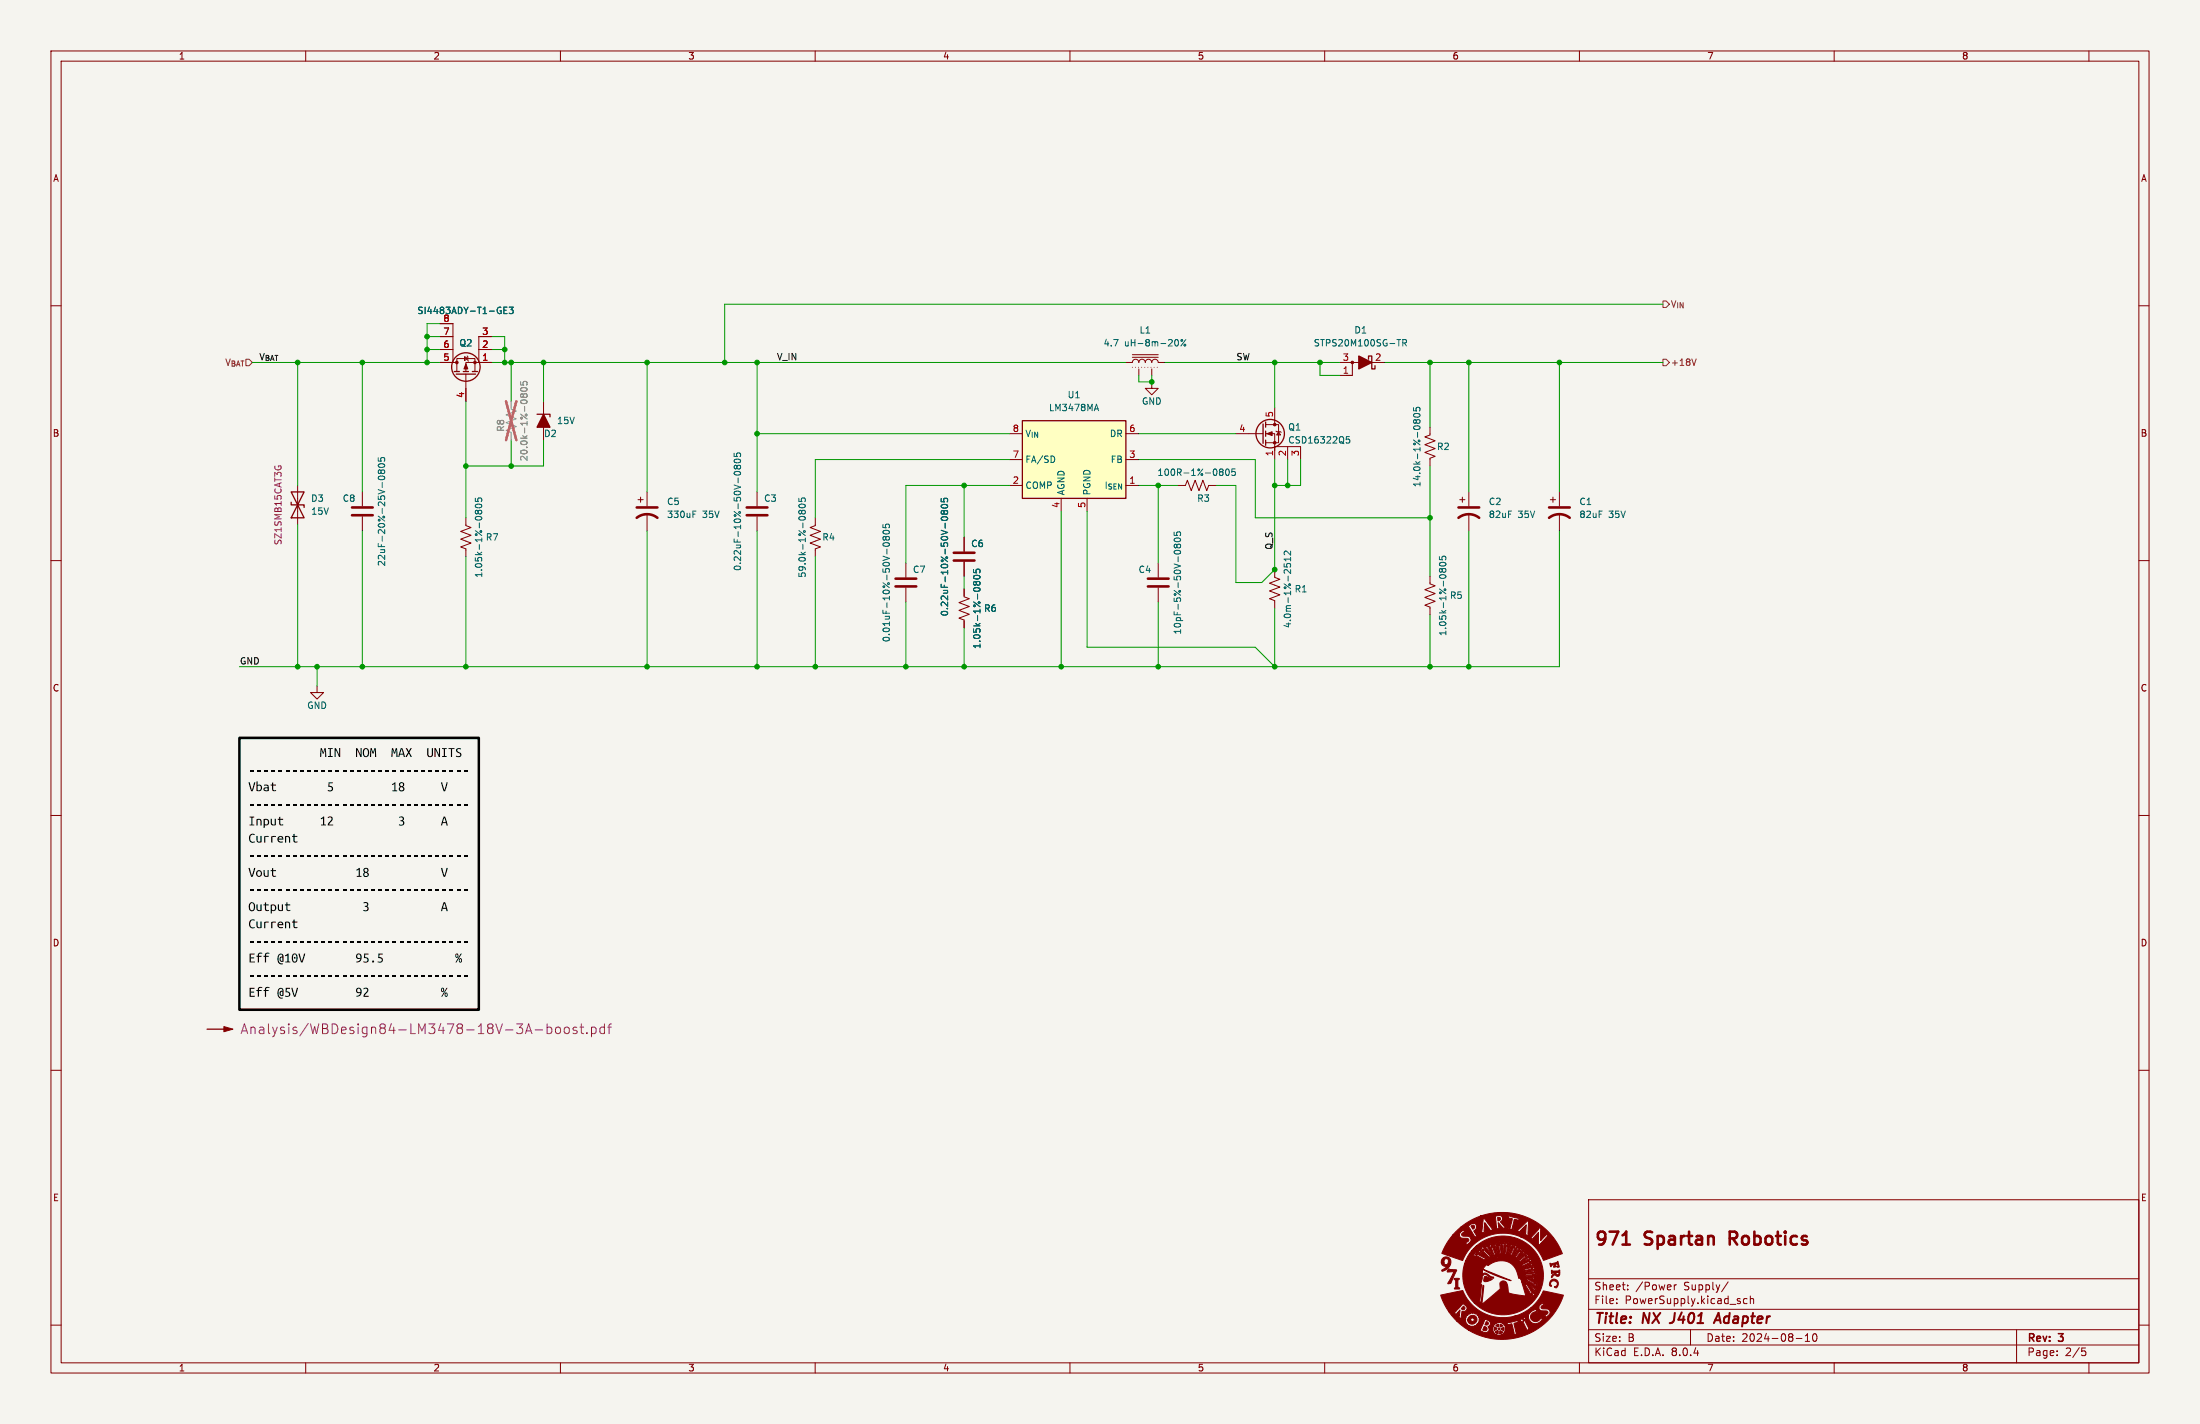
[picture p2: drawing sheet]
<svg xmlns="http://www.w3.org/2000/svg" width="432mm" height="279mm" viewBox="0 0 432 279" stroke-linecap="round" stroke-linejoin="round" font-family="sans-serif">
<path d="M0 0h431.8v279.4h-431.8z" fill="#f5f4ef" stroke="#f5f4ef" stroke-width=".2"/>
<g fill="none" stroke="#840000" stroke-width=".2">
<path d="M10 10h411.8v259.4h-411.8zM12 12h407.8v255.4h-407.8zM60 10v2M110 10v2M160 10v2M210 10v2M260 10v2M310 10v2M360 10v2M410 10v2M10 60h2M419.8 60h2"/>
<path d="M86.4 71.1h3.3M86.4 63.5h2.5v7.6M86.4 68.6h2.5M86.4 66h2.5M89.7 72.9v-2.5h3.5v2.5M91.2 70l.6 .4-.6 .3zM91.4 73.4v5.3M91.7 69.9l.2 1M94 71.1h-2.6v1.8M94 71.1h2.5M94 68.6h2.5M96.5 66h-2.5v5.1"/>
<path d="M106.7 78.7v7.7M226.1 74.9v1.3h1.2l-1.2 1.3-1.3-1.3h1.3M58.4 95.3v7.6M71.1 96.5v2.8M125.2 98h1M125.7 97.5v1.1M127 96.5v2.8M148.6 96.5v2.8M231.1 95.3h1.6l.3-1.1 .8 2.1 .8-2.1 .7 2.1 .8-2.1 .8 2.1 .3-1h1.6M242.6 85.1h5.3M248.4 85.1h1.8v5.1M248.4 83.3h2.6v3.6h-2.6"/>
<path d="M250.2 80v3.3M250.2 88.4v-.8h5.1v2.6M250.4 84.6l1.1 .2M251 84.7l.3 .6h-.7zM252.7 87.6v2.6M280.7 83.8v1.5l-1 .4 2 .8-2 .7 2 .8-2 .8 2 .7-1 .4v1.5M286.5 98h1M287 97.5v1.1M288.3 96.5v2.8M10 110h2M71.1 101.3v2.8M91.4 101.6v1.5l1.1 .4-2.1 .8 2.1 .7-2.1 .8 2.1 .8-2.1 .7 1 .4v1.5"/>
<path d="M127 100.8v3.3M148.6 101.3v2.8M160 101.6v1.5l-1 .4 2 .8-2 .7 2 .8-2 .8 2 .7-1 .4v1.5M177.8 110.5v2.8M177.8 115.3v2.8M189.2 115.6v1.5l1 .4-2 .7 2 .8-2 .8 2 .7-2 .8 1 .4v1.5M189.2 105.4v2.8M189.2 110.2v2.8M227.3 110.5v2.8M227.3 115.3v2.8M280.7 113v1.6l1 .3-2 .8 2 .8-2 .7 2 .8-2 .7 1 .4v1.6M288.3 100.8v3.3"/>
<path d="M419.8 110h2M62.2 134.6v1.3h1.3l-1.3 1.3-1.2-1.3h1.2M10 160h2M419.8 160h2M10 210h2M419.8 210h2M311.8 235.4h108v32h-108zM10 260h2M311.8 256.9h108M311.8 250.9h108M317.3 255.6v.2M317.3 254.9v.1"/>
<path d="M319.5 252.9v.2M319.5 252.2v.1M328.6 252.1v1M329 252.1l-.2 .1-.2 .2M339.2 251.5l-1.3 1.9M342.9 254.9l-.4-.1-.3 .3 .1 .6h.6M343.5 254.9l.3-.1 .3 .1 .1 .9M343.5 254.3v1.5M419.8 260h2M60 267.4v2M110 267.4v2M160 267.4v2"/>
<path d="M210 267.4v2M260 267.4v2M310 267.4v2M311.8 263.9h108M311.8 260.9h108M331.8 260.9v3M352.5 262.6h1.2M354.3 263.2h.9M354.3 262.1l.5-.4v1.5M356 261.8l.1-.1a.8 .8 0 0 1 .5 .7 .8 .8 0 0 1-.5 .8 1 1 0 0 1-.1-1.4zM360 267.4v2M395.8 260.9v6.5"/>
<path d="M403.8 265.8v.2M403.8 265.1v.1M408.6 264.5h.7M408.8 265.1h.3l.3 .2-.1 .6-.5 .1M410 267.4v2"/>
</g>
<path d="M328.2 259.5l-.5 .1M336.4 259.6l.9-2 .4 2M336.6 259h1" fill="none" stroke="#840000" stroke-width=".4"/>
<g fill="none" stroke="#840000" stroke-width=".51">
<path d="M69.1 99.6h4.1M125 99.6h4M146.6 99.6h4M286.3 99.6h4M69.1 101.1h4.1M125 101.6a3.3 3.3 0 0 1 4 0M146.6 101.1h4M175.8 115.1h4M175.8 113.5h4M187.2 110h4.1M187.2 108.5h4.1M225.3 115.1h4.1"/>
<path d="M225.3 113.5h4.1M286.3 101.6a3.3 3.3 0 0 1 4 0M318.5 244.2h1.4M339.5 243h1M340.5 241.7h-1v2.5"/>
</g>
<g fill="#840000" stroke="#840000" stroke-width=".2">
<path d="M282.8 254.1l4.3-.9a8.5 8.5 0 0 0 10 5.1h2.9l.1 .6 .4 .7h.3a1.43 1.43 0 0 0 1.9-.8l-.2-.3-.4 .5a.98 .98 0 0 1-1.6-.3 .98 .98 0 0 1 1-1.3l.1 .1 .2-.1-.1-.1a.43 .43 0 0 0-.4-.4 .43 .43 0 0 0-.4 .3l-.8 .6-.1 .5h-2.9h.1a8.5 8.5 0 0 0 3.3-1.8h1.5l.3 .6 .9 .1a.42 .42 0 0 1 .6 .2 .42 .42 0 0 1-.5 .5l-.2 .1 .4 .5 .2-.3a.73 .73 0 0 0 .4-1.1l-.4-.3h-1.1a.39 .39 0 0 1 0-.5 .39 .39 0 0 1 .5-.2l-.4-.5-.5 .5-.2 .4h-1.5a13.2 13.2 0 0 0 2.5-3.2l3.8 .8a12.7 12.7 0 0 1-18.6 6.9h2.1l1.4 .5 .3-.1 .3-.7h.6l.1 .1-.1 .1 .2 .3-.1 .1h.1l.1 .3h.1v.2l.1-.1 .1 .2 .1-.1v.2l.1-.1 .3 .2 .1-.1 .3 .1 .1-.1h.1v-.1l.2 .1v-.2l.1 .1v-.2l.2 .1v-.2h.2l-.1-.1 .3-.2-.1-.1 .1-.1v-.3l.1-.1-.1-.1h.1l-.2-.2 .1-.2-.1-.1-.1-.3-.2 .1 .1-.2h-.3l-.1-.2-.1 .1-.1-.2h1.2l.2 .6 .7-.3 .4 1.6a.22 .22 0 0 1 .1 .3 .22 .22 0 0 1-.2 .1l.2 .2 .6-.2 .1-.2a.4 .4 0 0 1-.5-.5l-.1-.7a.41 .41 0 0 1-.1-.6 .41 .41 0 0 1 .6-.1h.2l-.1-.5h.5l.5 .3 .7 1.3a.21 .21 0 0 0 .2 .3 .21 .21 0 0 0 .2-.3l-.3-.8a1.17 1.17 0 0 1-.2-1.3h-.1a.22 .22 0 0 0-.3-.2 .22 .22 0 0 0-.1 .4l-.3 .1v-.4l-.3 .6-.6-.1-.1 .1-1.6 .4h-2.3v.1l-.1-.1v.2l-.4 .1-.1 .3-.1-.1-.2 .7h-.6v-.2l-.3-.2a.69 .69 0 0 0 .5-.8 .69 .69 0 0 0-.7-.6l-.5-.1 .1 .3-.2 .5-.6 1.3-.2-.1-.1 .2h-2.1l-2.2-1.8 1.7 .1 .1 .3-.2 .2h.4v.4l.2-.1 .4 .1v.2l.4-.2 .2 .2 .1-.2 .2-.1 .3 .1a.36 .36 0 0 1 .4-.5l-.1-.2 .4-.3a.28 .28 0 0 1-.2-.2 .28 .28 0 0 1 .2-.3 .28 .28 0 0 1-.3-.2 .28 .28 0 0 1 .2-.3 .31 .31 0 0 1-.4-.1 .31 .31 0 0 1-.1-.4h-.1a.28 .28 0 0 1-.3 .1 .28 .28 0 0 1-.1-.3 .35 .35 0 0 1-.4 .2 .35 .35 0 0 1-.3-.2 .3 .3 0 0 1-.2 .3 .3 .3 0 0 1-.3-.1v.2l-.2 .2h-.3a.31 .31 0 0 1 .1 .4 .31 .31 0 0 1-.4 .1 .3 .3 0 0 1 .3 .3 .3 .3 0 0 1-.3 .3h-1.4l-1.6-1.8h.9l.6 .6v-.3l.7-.7-.2 1.2a.47 .47 0 0 0 .4 .6h.1l-.1-.3 .1-.8a.3 .3 0 0 1 0-.4 .3 .3 0 0 1 .5 0h.1a.71 .71 0 0 0 .4-.8 .71 .71 0 0 0-.5-.6l-.4-.2v.2l-1.4 1.6-1.2-.1a11.3 11.3 0 0 1-1.6-3.3z"/>
<path d="M289.3 244.9l.4-.3h1.8l1.3 1.8 .2-.1 3.6 .1 .8-1.5a.41 .41 0 0 0 .3-.3 .41 .41 0 0 0-.1-.4l-.1 .3h-.2v-.3l-.3 .3v.5l-.6 1.3h-3.4l-1.1-2h.4l.4 .5 .6 1.5h2.8l.8-2-.1-.3a.16 .16 0 0 1 0 .2 .16 .16 0 0 1-.2 0 .16 .16 0 0 1 0-.2l-.7 2.2h-2.4l-.5-1.3 .1-.6-.3-.3h.4l.2 .4 .5 1.8 .2-.1-.4-1.9h.3l.2 .5 .2 1.4 1.2 .1 .3-1.5 .2-.4-.1-.5-.1 .3-.2-.1 .1-.3a.53 .53 0 0 0-.2 .9l-.2 1.5h-.8l-.2-1.6 .2-.5a.77 .77 0 0 1 .3 1v.8a.16 .16 0 0 0 0 .3 .16 .16 0 0 0 .2 0 .16 .16 0 0 0 0-.3l.1-2a.17 .17 0 0 1-.2 .2 .17 .17 0 0 1-.1-.3l-.1 .3h-.2l-.3-.4 .1 .3-.2 .1-.2-.2v.4h-.3l-.2-.4v.3l-.2-.2-.5 .1-.1 .3h-.1l-.1-.3-.2 .3h-.5a.18 .18 0 0 1 0 .3 .18 .18 0 0 1-.2 0 .18 .18 0 0 1-.1-.2v.2h-1.8a7.8 7.8 0 0 1 10.7-.1 7.8 7.8 0 0 1 .7 10.7 8.1 8.1 0 0 1-11.7 .4l1 .1 .3-.3 .4-3.2 .1 .1-.3 3.6 3.2-2.7a.76 .76 0 0 0 .3-1.1 .74 .74 0 0 1 .7-.8 .74 .74 0 0 1 .8 .8v.2a1.8 1.8 0 0 0 .3 1.4l3.3 .6-.7-2.3h.5l1 1.7 .1 .6 .4 .3v-.4h.2l.1 .3a.55 .55 0 0 0 .1-.6 .55 .55 0 0 0-.6-.3l-1-1.7-.8 .1-.1-.5h.6l.4 .2 1.5 1.6h.2l-.2-.2 .1-.1 .2 .1v-.2l-.6-.3-1.3-1.3h-.2l.2 .1-.1 .2-.8-.1-.2-.5h.9l.6 .4a2.36 2.36 0 0 1 1.3 .9l.4-.1-.3-.1 .1-.2 .3 .1-.3-.4h-.5l-1.5-.8-.1 .2h-.9v-.2h-.4l-.1-.2a3.5 3.5 0 0 0-2.2-3 3.5 3.5 0 0 0-3.7 .7l-.4-.2-.7 .9 5.6 2.3-3.2-1.1-2.4-1.2v1a1.03 1.03 0 0 1 1.5 .4l.7 .2v.2l-.6-.1-1.1-.7-.5 .2-.1 .7-.3 1.1 .2 .1-.4 3.5h-1a7.6 7.6 0 0 1-2-7.6l4.6 .1a4 4 0 0 1 5.2 .1 4.8 4.8 0 0 1 1.1 2.4l-.1-.6h.4l.1 .4 .1-.1a.35 .35 0 0 0-.1-.4 .35 .35 0 0 0-.5 0 .43 .43 0 0 1 0-.7h.2l.1 .3h.1a.36 .36 0 0 0-.1-.5 .36 .36 0 0 0-.5 .2l-.2-.3a.25 .25 0 0 1 0-.5 .25 .25 0 0 1 .3 .3h.2l-.2-.5-.6 .2-.1-.1a.31 .31 0 0 1-.3-.3 .31 .31 0 0 1 .3-.3l.2 .2h.2l-.4-.4-.4 .4-.2-.2a.34 .34 0 0 1-.4-.2 .34 .34 0 0 1 .1-.4l.5 .2a.42 .42 0 0 0-.6-.4 .36 .36 0 0 1-.1 .4 .36 .36 0 0 1-.5 0 .3 .3 0 0 1-.3-.2 .3 .3 0 0 1 0-.3h.5l-.7-.2v.5h-.9a.18 .18 0 0 1-.1-.3 .18 .18 0 0 1 .3-.1h.2l-.3-.1a.28 .28 0 0 0-.4 .1 .28 .28 0 0 0 .1 .4l-1 .2-.1-.3 .5-.2h-.3a.25 .25 0 0 0-.3 .2 .25 .25 0 0 0 .1 .3l-.5 .3a.28 .28 0 0 1-.2 .1 .28 .28 0 0 1-.3-.2l.4-.3-.3 .1a.28 .28 0 0 0-.2 .3 .28 .28 0 0 0 .2 .2l-.2 .2h-4.6l.3-.6h3.8a.37 .37 0 0 0 .5 .4l-.3-.4 .5-.3a.23 .23 0 0 1 .4-.1 .23 .23 0 0 1 0 .3l-.3 .2 .3-.1a.3 .3 0 0 0 .3-.2 .3 .3 0 0 0-.2-.3l.6-.2a.29 .29 0 0 1 .4-.1 .29 .29 0 0 1 .1 .3l-.5 .2 .4-.1a.3 .3 0 0 0 .3-.1 .3 .3 0 0 0-.1-.4h1.1v.4h-.5h.7v-.5l1 .3a.3 .3 0 0 1-.1 .3 .3 .3 0 0 1-.4 0h-.1l.6 .2 .2-.5 .5 .2a.29 .29 0 0 1 .3 .3 .29 .29 0 0 1-.2 .3l-.4-.1a.41 .41 0 0 0 .4 .3 .41 .41 0 0 0 .4-.4l.6 .6-.4 .2-.3-.1a.37 .37 0 0 0 .3 .3 .37 .37 0 0 0 .4-.2h.1l.4 .7-.4 .1-.2-.3h-.1l.2 .4a.38 .38 0 0 1 .4-.1 .38 .38 0 0 1 .3 .3v.2a.22 .22 0 0 1 0 .3 .22 .22 0 0 1-.3-.1l-.2-.2a.35 .35 0 0 0 .1 .4 .35 .35 0 0 0 .5-.1l.2 .8h-.5v-.4v.5l.8-.1v.1l1.9 .5 .3-.1a.17 .17 0 0 1-.3-.1 .17 .17 0 0 1 .2-.2l-2.3-.2-.1-.5h.3v.2h1.3l.5 .2 .3-.1-.2-.2 .1-.1 .2 .1-.3-.3-.5 .2h-1.7l-.1-.4h.3l.1 .2 2.1-.2-.2-.2 .3-.1-.3-.2-.5 .2-1.8 .3-.1-.5h.3v.2l1.6-.3a.43 .43 0 0 0 .4 .1 .43 .43 0 0 0 .3-.4 .18 .18 0 0 1-.2 .1 .18 .18 0 0 1-.2-.1l.3-.2-.5-.1-.4 .3-1.1 .3a.48 .48 0 0 1-.7-.3h.3l.1 .2 1.5-.6a.4 .4 0 0 0 .6-.3l-.2 .1-.1-.1 .1-.2h-.1l-1.9 .9h-.3l-.3-.5h.3l.2 .2 1.2-.6h.6l.3-.3h-.4v-.2h.3a.54 .54 0 0 0-.8 .3l-1.4 .6h-.3l-.2-.4h.3l.1 .2 1.8-1.1a.16 .16 0 0 1-.2-.1 .16 .16 0 0 1 .2-.2h-.3l-1.6 1.2h-.3l-.4-.4h.4l.1 .2 1.3-1a.44 .44 0 0 0 .4-.1 .44 .44 0 0 0 .1-.5l-.2 .3-.1-.1 .1-.3-.4 .2-.2 .4-1.1 .9h-.4l-.4-.3 .6 .1 1.5-1.4v-.3l-.2 .2v-.3l-.1 .1-1.4 1.6h-.4l-.5-.3h.5l.2 .1 .8-1.1 .5-.2 .1-.4-.3 .1-.1-.1 .2-.2a.52 .52 0 0 0-.5 .6l-.9 1.2h-.5l-.7-.3 1 .1 1.1-1.8a.16 .16 0 0 1-.3 0 .16 .16 0 0 1 .2-.2l-.3 .1-.1 .5-.8 1.3h-.8a5.8 5.8 0 0 0-4.6 .9h-3.8l.7-1.4h.7l.3 .4a1.47 1.47 0 0 1 1.3 .5l.6 .3 .4-.2-.4-.2a2.27 2.27 0 0 1-1.4-1l-.6-.1 .2 .3-.2 .1-.2-.2-.7 .1 .4-.6h1.1l1.9 1.5 .2-.1-1.7-1.6h-.3l.2 .1v.2l-1.4-.1 .4-.4h1.3l.2 .4 .5 .2 1.1 1.1 .3-.2-1.2-1.2a.55 .55 0 0 0-.2-.5 .55 .55 0 0 0-.6-.1 .22 .22 0 0 1 .3 .1 .22 .22 0 0 1-.1 .3l-.3-.2z"/>
<path d="M285.4 250.8h.1a.79 .79 0 0 1 .9 .2 .61 .61 0 0 0-.3 .8v.2a.51 .51 0 0 0 .4 .8l-.1 .1h-.7a.2 .2 0 0 1-.2-.1 .2 .2 0 0 1 .2-.3v-.8a.45 .45 0 0 0-.3-.7z"/>
<path d="M304.4 251.3a.87 .87 0 0 1 1.3 .1 .87 .87 0 0 1-.4 1.3l-.2-.2a.66 .66 0 0 0 .5-.9 .66 .66 0 0 0-1-.2 .66 .66 0 0 0-.1 1l-.4-.3z"/>
<path d="M284.3 249l1.2 .1a.25 .25 0 0 1 .4 .1 .25 .25 0 0 1-.1 .3l-.8 1.7a.65 .65 0 0 1-.8 .7l1.2-2.4-1 .1a.25 .25 0 0 1-.4-.1 .25 .25 0 0 1 .2-.4z"/>
<path d="M304.5 249.3l1.2 .1 .4-.2a.93 .93 0 0 1-.4 1.2h-.2a.36 .36 0 0 0-.3-.3 .36 .36 0 0 0-.3 .2l-.3 .4a.77 .77 0 0 1 .6-1h-.4l-.2 .2-.1-.2h.9a.32 .32 0 0 0 .2 .4 .32 .32 0 0 0 .3-.4h-1.4z"/>
<path d="M283.1 246.9a1.01 1.01 0 0 1 1.4 0 1.01 1.01 0 0 1 .1 1.4 1.54 1.54 0 0 1-1.6 1.1v-.2l1-.7a.86 .86 0 0 1-1.1-.8h.5a.46 .46 0 0 0 .6 .4 .46 .46 0 0 0 .3-.6 .45 .45 0 0 0-.5-.5 .45 .45 0 0 0-.4 .6v.1h-.5z"/>
<path d="M304.2 247.9h.5a1.07 1.07 0 0 0 1-.4l.3 .8a.23 .23 0 0 1 0 .3 .23 .23 0 0 1-.3 0v-.1a.31 .31 0 0 0 0-.5 .31 .31 0 0 0-.5 .1l.3 .4-.5 .1-.1-.1a.19 .19 0 0 0 .1-.3 .19 .19 0 0 0-.3 0l-.3 .3z"/>
<path d="M285.8 241.6l.9-.8h1.2a.81 .81 0 0 1 .8 .7l.4 .6a.52 .52 0 0 1 .1 .7l.9-.4-.1-.1-.2 .1-.4-.6h1.3v.1l.8-.2-.2-.1v-.8h.2a.16 .16 0 0 0 .2 .1 .16 .16 0 0 0 .1-.3 .16 .16 0 0 0-.3 0v.2h-.2l.1-.9 .7 .9a.39 .39 0 0 1 .2 .7h5.4l.8 .2a.52 .52 0 0 1 .3-.7h.3v.2a.16 .16 0 0 0 .2 0 .16 .16 0 0 0 0-.2 .16 .16 0 0 0-.2 0h-.3l.8-.7-.1 1.7-.3 .1 .8 .4-.1-.4 .1-1.7a.7 .7 0 0 0-.2-.9l-2.1 2h-5.4l.6-.2h4h-4l.2-.1v-.1h-.3l-1.4-1.9a.21 .21 0 0 0-.3-.2 .21 .21 0 0 0 0 .4l-.3 2.3-1.4 .1a.22 .22 0 0 1-.1-.3 .22 .22 0 0 1 .2-.2l.3-.3v-.4a.71 .71 0 0 0-.6-.6 .71 .71 0 0 0-.7 .4l-.6 .4h-1.2l.4-.3a12.6 12.6 0 0 1 3.5-1.9h2.7v.2h.2l.2 2.1-.2 .2 .9-.1-.2-.1-.2-1 .8 .8a.37 .37 0 0 0 .6 .2l.2-.1-.3-.1-.8-.9 .4-.5v-.3l1.8 .1a.93 .93 0 0 1-.1 1l-.1 .5a.24 .24 0 0 1-.1 .3 .24 .24 0 0 1-.3 0l.3 .2a.45 .45 0 0 0 .6 0 .27 .27 0 0 1-.2-.2 .27 .27 0 0 1 .1-.3l.3-1.4 .7 .2-.1 .1a.39 .39 0 0 0 .4-.5h-.2l-1.6-.3a.16 .16 0 0 0-.2-.2 .16 .16 0 0 0-.1 .2l-.1 .3h-1.1a.9 .9 0 0 0-1.3-.4h-3a12.7 12.7 0 0 1 16 7.4l-3.7 1.3a8.4 8.4 0 0 0-4.5-4.6h1.9l.7 .5-.1-.2 1.1-1.2-.1 2.5h.2l1.4-1.5a.2 .2 0 0 1 .2-.2 .2 .2 0 0 1 .2 .1h.1l-.6-.7-.2 .1 .2 .3-1 1v-2.1a.47 .47 0 0 0-.6-.5l.2 .4-1.4 1.5-.2-.1-.1 .1h-1.9a8.7 8.7 0 0 0-11.4 4.6l-4-1.4a12.3 12.3 0 0 1 2.2-3.6h1.2l.4 .6 .8 .1a.42 .42 0 0 1 .7 .3 .42 .42 0 0 1-.7 .4l.3 .6 .3-.3a.85 .85 0 0 0 .5-1l-.4-.4h-.4a.76 .76 0 0 1-1-.4 .44 .44 0 0 1 .6-.4l-.4-.5-.6 .6-.1 .4h-1.2z"/>
<path d="M293.5 261.3l.4-.3 .2 .1v.3a.22 .22 0 0 1-.1 .3 .22 .22 0 0 1-.3-.1z"/>
<path d="M294.4 261.2l.1-.1 .5 .3a.47 .47 0 0 1-.7 .2z"/>
<path d="M294.7 260.6l.5-.2a.37 .37 0 0 1-.2 .7l-.3-.3z"/>
<path d="M293.4 260.3l.1 .1a.34 .34 0 0 1 .2 .4 .34 .34 0 0 1-.4 .2z"/>
<path d="M294.4 259.8l.6 .3-.2 .1a.25 .25 0 0 1-.3 .1 .25 .25 0 0 1-.1-.3z"/>
<path d="M293.6 260.1l.5-.3v.5h-.1z"/>
<path d="M291.3 260.2l.5 .3a.41 .41 0 0 1-.1 .6 .41 .41 0 0 1-.6-.1z"/>
<path d="M291.7 259.3a.37 .37 0 0 1 .4 .5 .37 .37 0 0 1-.6 .1z"/>
<path d="M299 259l.3-.1v.2l-.3 .1 .2-.3-.2 .3z"/>
<path d="M288.3 258.4a.9 .9 0 0 1 1.3-.1 .9 .9 0 0 1 .1 1.3 .9 .9 0 0 1-1.3 0l-.3-.6h.5l.4 .3 .3-.1v-.4a.37 .37 0 0 0-.4-.2 .37 .37 0 0 0-.3 .4h-.5z"/>
<path d="M287.2 256.3l.3 .3v.2a.4 .4 0 0 1-.7 0z"/>
<path d="M291.4 250.5h.3l1.2 .5-.1 .1a1.82 1.82 0 0 1-1.5 .3l-.1-.1z"/>
<path d="M300.5 253.9h.2v.2h-.2v-.2l.2 .1z"/>
<path d="M301.1 251.7h.2v.2h-.2l.2-.1z"/>
<path d="M300.8 250.1h.2v.1h-.2h.2z"/>
<path d="M300.7 248.7l.1-.1 .1 .2-.2 .1 .2-.2-.2 .1 .1-.1-.2 .1 .2-.2z"/>
<path d="M300.2 247.5h.2v.2h-.2l.2-.1h-.2h.2z"/>
<path d="M299.4 246.3h.2l-.1 .2h-.1l.2-.2-.2 .1 .1-.1-.1 .1z"/>
<path d="M289.7 246l.2 .2-.2-.2 .2 .2-.2-.2h.1a.15 .15 0 0 1 .2 .1 .15 .15 0 0 1-.2 .2 .15 .15 0 0 1-.1-.2l.1 .1z"/>
<path d="M298.3 245.5l.2-.1 .1 .2h-.2l.1-.1-.1 .1 .1-.1z"/>
<path d="M290.9 245.1l.3 .1-.1 .2-.2-.1 .2 .1-.2-.2 .2 .1-.2-.1 .2 .1z"/>
<path d="M297.1 244.6h.2v.2h-.2l.2-.1-.1-.1-.1 .2z"/>
<path d="M292.8 244.5h.1v.2h-.1l.1-.1-.1-.1-.1 .2z"/>
<path d="M295.8 244.3h.1v.2h-.1l.1-.2-.1 .2 .1-.2-.2 .1z"/>
<path d="M294.1 244.2l.2 .2-.2-.2 .2 .2-.1-.2h.1l.1 .2h-.2z"/>
<path d="M288.7 240.6a.37 .37 0 0 1 .7 0 .37 .37 0 0 1-.4 .5z"/>
<path d="M293.9 238.9a.36 .36 0 0 1 .6 .2 .36 .36 0 0 1-.4 .4z"/>
<path d="M43.9 201.4l1.8 .5-1.8 .5z"/>
<path d="M248.7 85.1l1-.4v.8z"/>
<path d="M91.4 71.4l.4 1h-.7z"/>
<circle cx="294.2" cy="260.7" r=".2"/>
<circle cx="299.5" cy="252" r=".1"/>
<circle cx="299.5" cy="251" r=".08"/>
<circle cx="250.2" cy="86.9" r=".25"/>
<circle cx="250.2" cy="83.3" r=".25"/>
<circle cx="93.2" cy="71.1" r=".25"/>
<circle cx="89.7" cy="71.1" r=".25"/>
</g>
<g fill="none" stroke="#006464" stroke-width=".2">
<path d="M98.9 60.9h.4M99.5 60.3h-.6v1.2h.6M99.9 60.3h.8l-.4 .5 .4 .1v.5l-.2 .1-.6-.1M277.4 80v.6h.6l-.1-.1 .1-.5 .2-.1 .4 .1 .1 .2-.1 .4M74.2 89.8v.6l.6 .1-.1-.2 .1-.4 .2-.1h.4l.1 .2-.1 .5M74.3 91.2a.75 .75 0 0 1 1.2 .2 .72 .72 0 0 1-1.3-.1zM74.4 93.5a.68 .68 0 0 1 1.1 .3 .72 .72 0 0 1-1.3-.1zM74.8 92.4l-.3-.2-.3 .2v.3l.3 .2 .3-.2M74.8 92.4l.2-.2 .4 .1 .1 .1-.1 .4-.1 .1h-.3l-.2-.2M74.8 92.4v.3M93.3 97.8v.6h.6l-.1-.2v-.4l.2-.1 .4 .1 .2 .1-.2 .5M93.3 99.1a.75 .75 0 0 1 1.3 .2 .72 .72 0 0 1-1.3-.1z"/>
<path d="M144.1 88.9v.6l.6 .1-.1-.2v-.4l.2-.1h.4l.2 .2-.2 .5M144.1 92.7a.75 .75 0 0 1 1.3 .2 .72 .72 0 0 1-1.3-.1zM144.2 90.2a.68 .68 0 0 1 1.2 .3 .72 .72 0 0 1-1.3-.1zM144.6 91.5l-.2-.2-.3 .2v.3l.2 .2 .3-.2M144.6 91.5l.3-.2h.2l.3 .2v.3l-.3 .2h-.2l-.3-.2M144.6 91.5v.3M156.8 97.8v.6h.6l-.1-.2v-.4l.2-.1 .4 .1 .2 .1-.2 .5M156.9 99.1a.75 .75 0 0 1 1.2 .2 .72 .72 0 0 1-1.3-.1zM184.7 97.8v.6l.6 .1-.1-.2 .1-.4 .2-.1h.4l.1 .2-.1 .5M184.8 99.2a.75 .75 0 0 1 1.2 .2 .72 .72 0 0 1-1.3-.1zM239.5 92.1l.3-.1 .2 .1 .1 .2-.3 .3M239.5 92.5l.1 .1"/>
<path d="M239.6 92.6h.2M239.6 92.6h-.1M239.8 92.6l.3 .2-.1 .4-.2 .1-.3-.1M240.7 92.1l.1-.1a.68 .68 0 0 1 .5 .7 .68 .68 0 0 1-.5 .6l-.3-.5zM242.4 92h-.6v.6l.1-.1 .5 .1 .1 .1-.1 .5-.2 .1-.4-.1M264.3 85.7h.6M264.3 86.2h.4l.2 .2-.1 .5h-.5M277.5 81.3a.75 .75 0 0 1 1.2 .3 .72 .72 0 0 1-1.3-.2zM278 82.6l-.3-.3-.3 .3v.2l.3 .3 .3-.3M278 82.6l.2-.3 .4 .1 .1 .2v.2l-.2 .3-.4-.1-.1-.2M278 82.6v.2M93.8 100.4l-.2-.3-.3 .3v.3l.2 .1 .3-.2"/>
<path d="M93.8 100.4l.3-.3 .3 .1 .2 .2-.1 .3-.2 .1h-.2l-.3-.2M93.8 100.4v.2M136 100.9h.4M136 100.3h.6M157.3 100.4l-.2-.3-.3 .3v.2l.2 .2 .3-.2M157.3 100.4l.3-.3 .3 .1 .2 .2-.1 .3-.2 .1h-.2l-.3-.2M157.3 100.4v.2M173.3 102.9v.6l.6 .1-.1-.2v-.4l.2-.2 .4 .1 .2 .2-.2 .5M173.4 104.2a.75 .75 0 0 1 1.2 .3 .72 .72 0 0 1-1.3-.1zM173.4 106.6a.75 .75 0 0 1 1.2 .3 .72 .72 0 0 1-1.3-.1zM173.8 105.5l-.2-.2-.3 .2v.2l.2 .3 .3-.3M173.8 105.5l.3-.2h.2l.3 .2v.2l-.3 .3h-.2l-.3-.3"/>
<path d="M173.8 105.5v.2M184.8 101.6a.75 .75 0 0 1 1.2 .2 .72 .72 0 0 1-1.3-.1zM185.3 100.4l-.3-.2-.3 .2v.3l.3 .2 .3-.2M185.3 100.4l.2-.2h.3l.2 .2v.3l-.2 .2h-.3l-.2-.2M185.3 100.4v.3M191.1 111.7v.6l.6 .1-.1-.2v-.4l.2-.1h.4l.1 .2-.1 .5M191.1 113.1a.75 .75 0 0 1 1.2 .2 .72 .72 0 0 1-1.2-.1zM191.6 114.3l-.2-.2-.3 .2v.4l.2 .1 .3-.2M191.6 114.3l.3-.2h.3l.1 .2v.3l-.2 .2h-.2l-.3-.2M191.6 114.3v.3M230.4 104.4v.6l.7 .1-.2-.2 .1-.4 .2-.1h.4l.1 .2-.1 .5M230.6 105.7a.69 .69 0 0 1 1.1 .3 .72 .72 0 0 1-1.3-.1z"/>
<path d="M230.7 108.6l-.3-.2a.68 .68 0 0 1 .7-.4 .68 .68 0 0 1 .6 .4l-.2 .2M231 107l-.2-.2-.4 .2v.3l.3 .2 .3-.2M231 107l.2-.2h.4l.1 .2v.4l-.2 .1-.4-.1-.1-.1M231 107v.3M282.5 109.2v.6l.6 .1-.1-.2 .1-.4 .1-.2 .5 .1 .1 .2-.1 .5M282.6 110.5a.75 .75 0 0 1 1.2 .3 .72 .72 0 0 1-1.3-.2zM283.1 111.8l-.3-.3-.3 .3v.2l.3 .3 .3-.3M283.1 111.8l.2-.3 .4 .1 .1 .2v.2l-.3 .3-.3-.1-.1-.2M283.1 111.8v.2"/>
</g>
<g fill="none" stroke="#840000" stroke-width=".25">
<path d="M89.2 72.9h1M89.5 73.4h3.8M90.9 72.9h1M92.7 72.9h1M57.1 98.6v.5h2.6v.5M57.1 96.5h2.6l-2.6 5.1h2.6zM105.4 81.3h2.5v.5M247.9 83.2v3.8M248.4 82.8v1M248.4 84.6v1M248.4 86.4v1M40.6 201.9h4.1"/>
<circle cx="91.4" cy="72" r="2.79"/>
<circle cx="249.3" cy="85.1" r="2.79"/>
</g>
<g fill="none" stroke="#840084" stroke-width=".2">
<path d="M54 91.5l-.1 .3M54.6 91.7v-.3h.5l.1 .3M105 202.1h1.5M107.4 200.9v1.9M107.4 201.6l.5-.1 .4 .4v.5l-.2 .3h-.7M109.1 201.7a.52 .52 0 0 1 .5-.2 .52 .52 0 0 1 .4 .4v.5a.52 .52 0 0 1-.5 .4 .52 .52 0 0 1-.5-.4zM110.8 201.7a.52 .52 0 0 1 .5-.2 .52 .52 0 0 1 .4 .4v.5a.52 .52 0 0 1-.5 .4 .52 .52 0 0 1-.5-.4zM113.2 201.6l-.5-.1-.2 .3 .1 .3 .6 .2v.4h-.7M113.8 201.5h.8M114.1 200.9v1.6l.1 .2 .4 .1M115.2 202.6v.2M116.1 201.6l.5-.1 .4 .4v.5l-.2 .3h-.7"/>
<path d="M116.1 201.5v1.9M118.6 201.6l-.5-.1-.4 .4v.5l.2 .3h.7M118.6 200.9v1.9M119.3 201.5h.7M120 200.9l-.4 .1-.1 .2v1.6"/>
</g>
<path d="M100.3 78.7v1.6l1 .3-2 .8 2 .8-2 .7 2 .8-2 .8 1 .3v1.6" fill="none" stroke="#9c9b98" stroke-width=".2"/>
<path d="M102.2 74.9v.6l.6 .1-.1-.2v-.4l.2-.2 .4 .1 .1 .2-.1 .5M102.2 76.2a.75 .75 0 0 1 1.2 .3 .72 .72 0 0 1-1.2-.1zM102.7 77.5l-.2-.2-.3 .2v.4l.2 .1 .3-.3M102.7 77.5l.3-.2h.3l.1 .2v.4l-.2 .1h-.2l-.3-.3M102.7 77.5v.2" fill="none" stroke="#939391" stroke-width=".2"/>
<path d="M99.3 78.7l2 7.7M101.3 78.7l-2 7.7" fill="none" stroke="#e65255" stroke-width=".46"/>
<path d="M106.7 81.3l1.2 2.5h-2.5z" fill="#840000" stroke="#840000" stroke-width=".25"/>
<path d="M200.7 82.6h20.3v15.2h-20.3z" fill="#ffffc2"/>
<path d="M268.6 70.5v-.6h.6v2.5h.7v-.6M200.7 82.6h20.3v15.2h-20.3z" fill="none" stroke="#840000" stroke-width=".25"/>
<g fill="none" stroke="#840000" stroke-width=".2">
<path d="M86.4 71.1h2.5M86.4 68.6h2.5M86.4 66h2.5M86.4 63.5h2.5M91.4 76.2v2.5M94 71.1h2.5M94 68.6h2.5M94 66h2.5M221 71.1h1.3a.63 .63 0 0 1 .6-.6 .63 .63 0 0 1 .6 .6 .63 .63 0 0 1 .7-.6 .63 .63 0 0 1 .6 .6 .63 .63 0 0 1 .6-.6 .63 .63 0 0 1 .7 .6 .63 .63 0 0 1 .6-.6 .63 .63 0 0 1 .6 .6h1.3M222.2 70.1h5.1M222.2 69.6h5.1M223.5 72.4v1.3"/>
<path d="M226.1 72.4v1.3M262.9 71.1h2.5M262.9 73.7h2.5M271.8 71.1h-6.4v2.6h-1.2M198.1 95.3h2.6M198.1 90.2h2.6M198.1 85.1h2.6M208.3 97.8v2.5M213.4 97.8v2.5M221 95.3h2.5M221 90.2h2.5M221 85.1h2.5"/>
<path d="M304.3 98h1M304.8 97.5v1.1M306.1 96.5v2.8M189.2 105.4v2.8M189.2 110.2v2.8M189.2 115.6v1.2M250.2 111.8v1.5l1 .4-2 .7 2 .8-2 .8 2 .7-2 .8 1 .4v1.5M306.1 100.8v3.3M189.2 121.9v1.3"/>
</g>
<g fill="none" stroke="#006464" stroke-width=".2">
<path d="M98.9 60.9h.4M99.5 60.3h-.6v1.2h.6M99.9 60.3h.8l-.4 .5 .4 .1v.5l-.2 .1-.6-.1M215.2 79.3l.4 1.3M230.6 66.9l.3-.3a.68 .68 0 0 1 .4 .7 .68 .68 0 0 1-.4 .6l-.3-.3M232.7 66.6l-.9 1.3M274.2 66.6h.7M275.3 67.3l.6-.1 .2-.2-.1-.3-.7-.1v1.3M275.6 67.3l.5 .6M184.7 97.8v.6l.6 .1-.1-.2 .1-.4 .2-.1h.4l.1 .2-.1 .5M184.8 99.2a.75 .75 0 0 1 1.2 .2 .72 .72 0 0 1-1.3-.1zM206.9 89.7l.1 .3-.1 .6"/>
<path d="M214.9 80.2h.6M184.8 101.6a.75 .75 0 0 1 1.2 .2 .72 .72 0 0 1-1.3-.1zM185.3 100.4l-.3-.2-.3 .2v.3l.3 .2 .3-.2M185.3 100.4l.2-.2h.3l.2 .2v.3l-.2 .2h-.3l-.2-.2M185.3 100.4v.3M191.1 111.7v.6l.6 .1-.1-.2v-.4l.2-.1h.4l.1 .2-.1 .5M191.1 113.1a.75 .75 0 0 1 1.2 .2 .72 .72 0 0 1-1.2-.1zM191.6 114.3l.3-.2h.3l.1 .2v.3l-.2 .2h-.2l-.3-.2M191.6 114.3l-.2-.2-.3 .2v.4l.2 .1 .3-.2M191.6 114.3v.3M252 110.6v.6l.6 .1-.1-.2 .1-.4 .2-.1h.4l.1 .2-.1 .5M253.3 108.1v.8l-.9-.8-.4 .3 .2 .5"/>
<path d="M253.3 109.3v.8M253.3 109.7h-1.3l.4 .4"/>
<circle cx="232" cy="66.8" r=".18"/>
<circle cx="232.6" cy="67.7" r=".18"/>
</g>
<path d="M304 99.6h4.1M304 101.6a3.3 3.3 0 0 1 4.1 0" fill="none" stroke="#840000" stroke-width=".51"/>
<path d="M222.2 72.1h5.1" fill="none" stroke="#840000" stroke-width=".2" stroke-dasharray="0 .6"/>
<circle cx="265.4" cy="71.1" r=".25" fill="#840000" stroke="#840000" stroke-width=".2"/>
<path d="M266.7 69.9l2.5 1.2-2.5 1.3z" fill="#840000" stroke="#840000" stroke-width=".25"/>
<path d="M326.4 59.1h.6l.7 .6-.7 .6h-.6zM326.4 70.5h.6l.7 .6-.7 .7h-.6zM332.9 70.4l-.4 1.3" fill="none" stroke="#725600" stroke-width=".2"/>
<path d="M47 144.8h47v53.3h-47z" fill="none" stroke="#000" stroke-width=".5"/>
<g fill="#000">
<path d="M49.1 151.1h.7v.2h-.7zM49.1 157.8h.7v.2h-.7zM50.5 151.1h.7v.2h-.7zM50.5 157.8h.7v.2h-.7zM51.9 151.1h.7v.2h-.7zM51.9 157.8h.7v.2h-.7zM53.3 151.1h.7v.2h-.7zM53.3 157.8h.7v.2h-.7zM54.7 151.1h.6v.2h-.6zM54.7 157.8h.6v.2h-.6zM56.1 151.1h.6v.2h-.6zM56.1 157.8h.6v.2h-.6z"/>
<path d="M57.5 151.1h.6v.2h-.6zM57.5 157.8h.6v.2h-.6zM58.9 151.1h.6v.2h-.6zM58.9 157.8h.6v.2h-.6zM60.3 151.1h.6v.2h-.6zM60.3 157.8h.6v.2h-.6zM61.7 151.1h.6v.2h-.6zM61.7 157.8h.6v.2h-.6zM63.1 151.1h.6v.2h-.6zM63.1 157.8h.6v.2h-.6zM64.5 151.1h.6v.2h-.6zM64.5 157.8h.6v.2h-.6z"/>
<path d="M65.9 151.1h.6v.2h-.6zM65.9 157.8h.6v.2h-.6zM67.3 151.1h.6v.2h-.6zM67.3 157.8h.6v.2h-.6zM68.7 151.1h.6v.2h-.6zM68.7 157.8h.6v.2h-.6zM70.1 151.1h.6v.2h-.6zM70.1 157.8h.6v.2h-.6zM71.5 151.1h.6v.2h-.6zM71.5 157.8h.6v.2h-.6zM72.9 151.1h.6v.2h-.6zM72.9 157.8h.6v.2h-.6z"/>
<path d="M74.3 151.1h.6v.2h-.6zM74.3 157.8h.6v.2h-.6zM75.7 151.1h.6v.2h-.6zM75.7 157.8h.6v.2h-.6zM77.1 151.1h.6v.2h-.6zM77.1 157.8h.6v.2h-.6zM78.5 151.1h.6v.2h-.6zM78.5 157.8h.6v.2h-.6zM79.9 151.1h.6v.2h-.6zM79.9 157.8h.6v.2h-.6zM81.3 151.1h.6v.2h-.6zM81.3 157.8h.6v.2h-.6z"/>
<path d="M82.7 151.1h.6v.2h-.6zM82.7 157.8h.6v.2h-.6zM84.1 151.1h.6v.2h-.6zM84.1 157.8h.6v.2h-.6zM85.5 151.1h.6v.2h-.6zM85.5 157.8h.6v.2h-.6zM86.9 151.1h.6v.2h-.6zM86.9 157.8h.6v.2h-.6zM88.3 151.1h.6v.2h-.6zM88.3 157.8h.6v.2h-.6zM89.7 151.1h.6v.2h-.6zM89.7 157.8h.6v.2h-.6z"/>
<path d="M91.1 151.1h.6v.2h-.6zM91.1 157.8h.6v.2h-.6zM49.1 167.9h.7v.2h-.7zM49.1 174.6h.7v.2h-.7zM50.5 167.9h.7v.2h-.7zM50.5 174.6h.7v.2h-.7zM51.9 167.9h.7v.2h-.7zM51.9 174.6h.7v.2h-.7zM53.3 167.9h.7v.2h-.7zM53.3 174.6h.7v.2h-.7zM54.7 167.9h.6v.2h-.6zM54.7 174.6h.6v.2h-.6z"/>
<path d="M56.1 167.9h.6v.2h-.6zM56.1 174.6h.6v.2h-.6zM57.5 167.9h.6v.2h-.6zM57.5 174.6h.6v.2h-.6zM58.9 167.9h.6v.2h-.6zM58.9 174.6h.6v.2h-.6zM60.3 167.9h.6v.2h-.6zM60.3 174.6h.6v.2h-.6zM61.7 167.9h.6v.2h-.6zM61.7 174.6h.6v.2h-.6zM63.1 167.9h.6v.2h-.6zM63.1 174.6h.6v.2h-.6z"/>
<path d="M64.5 167.9h.6v.2h-.6zM64.5 174.6h.6v.2h-.6zM65.9 167.9h.6v.2h-.6zM65.9 174.6h.6v.2h-.6zM67.3 167.9h.6v.2h-.6zM67.3 174.6h.6v.2h-.6zM68.7 167.9h.6v.2h-.6zM68.7 174.6h.6v.2h-.6zM70.1 167.9h.6v.2h-.6zM70.1 174.6h.6v.2h-.6zM71.5 167.9h.6v.2h-.6zM71.5 174.6h.6v.2h-.6z"/>
<path d="M72.9 167.9h.6v.2h-.6zM72.9 174.6h.6v.2h-.6zM74.3 167.9h.6v.2h-.6zM74.3 174.6h.6v.2h-.6zM75.7 167.9h.6v.2h-.6zM75.7 174.6h.6v.2h-.6zM77.1 167.9h.6v.2h-.6zM77.1 174.6h.6v.2h-.6zM78.5 167.9h.6v.2h-.6zM78.5 174.6h.6v.2h-.6zM79.9 167.9h.6v.2h-.6zM79.9 174.6h.6v.2h-.6z"/>
<path d="M81.3 167.9h.6v.2h-.6zM81.3 174.6h.6v.2h-.6zM82.7 167.9h.6v.2h-.6zM82.7 174.6h.6v.2h-.6zM84.1 167.9h.6v.2h-.6zM84.1 174.6h.6v.2h-.6zM85.5 167.9h.6v.2h-.6zM85.5 174.6h.6v.2h-.6zM86.9 167.9h.6v.2h-.6zM86.9 174.6h.6v.2h-.6zM88.3 167.9h.6v.2h-.6zM88.3 174.6h.6v.2h-.6z"/>
<path d="M89.7 167.9h.6v.2h-.6zM89.7 174.6h.6v.2h-.6zM91.1 167.9h.6v.2h-.6zM91.1 174.6h.6v.2h-.6zM49.1 184.7h.7v.2h-.7zM49.1 191.4h.7v.2h-.7zM50.5 184.7h.7v.2h-.7zM50.5 191.4h.7v.2h-.7zM51.9 184.7h.7v.2h-.7zM51.9 191.4h.7v.2h-.7zM53.3 184.7h.7v.2h-.7zM53.3 191.4h.7v.2h-.7z"/>
<path d="M54.7 184.7h.6v.2h-.6zM54.7 191.4h.6v.2h-.6zM56.1 184.7h.6v.2h-.6zM56.1 191.4h.6v.2h-.6zM57.5 184.7h.6v.2h-.6zM57.5 191.4h.6v.2h-.6zM58.9 184.7h.6v.2h-.6zM58.9 191.4h.6v.2h-.6zM60.3 184.7h.6v.2h-.6zM60.3 191.4h.6v.2h-.6zM61.7 184.7h.6v.2h-.6zM61.7 191.4h.6v.2h-.6z"/>
<path d="M63.1 184.7h.6v.2h-.6zM63.1 191.4h.6v.2h-.6zM64.5 184.7h.6v.2h-.6zM64.5 191.4h.6v.2h-.6zM65.9 184.7h.6v.2h-.6zM65.9 191.4h.6v.2h-.6zM67.3 184.7h.6v.2h-.6zM67.3 191.4h.6v.2h-.6zM68.7 184.7h.6v.2h-.6zM68.7 191.4h.6v.2h-.6zM70.1 184.7h.6v.2h-.6zM70.1 191.4h.6v.2h-.6z"/>
<path d="M71.5 184.7h.6v.2h-.6zM71.5 191.4h.6v.2h-.6zM72.9 184.7h.6v.2h-.6zM72.9 191.4h.6v.2h-.6zM74.3 184.7h.6v.2h-.6zM74.3 191.4h.6v.2h-.6zM75.7 184.7h.6v.2h-.6zM75.7 191.4h.6v.2h-.6zM77.1 184.7h.6v.2h-.6zM77.1 191.4h.6v.2h-.6zM78.5 184.7h.6v.2h-.6zM78.5 191.4h.6v.2h-.6z"/>
<path d="M79.9 184.7h.6v.2h-.6zM79.9 191.4h.6v.2h-.6zM81.3 184.7h.6v.2h-.6zM81.3 191.4h.6v.2h-.6zM82.7 184.7h.6v.2h-.6zM82.7 191.4h.6v.2h-.6zM84.1 184.7h.6v.2h-.6zM84.1 191.4h.6v.2h-.6zM85.5 184.7h.6v.2h-.6zM85.5 191.4h.6v.2h-.6zM86.9 184.7h.6v.2h-.6zM86.9 191.4h.6v.2h-.6z"/>
<path d="M88.3 184.7h.6v.2h-.6zM88.3 191.4h.6v.2h-.6zM89.7 184.7h.6v.2h-.6zM89.7 191.4h.6v.2h-.6zM91.1 184.7h.6v.2h-.6zM91.1 191.4h.6v.2h-.6z"/>
</g>
<g fill="none" stroke="#009600" stroke-width=".2">
<path d="M326.4 59.7h-184.2v11.4M49.5 71.1h36.9M58.4 71.1v24.2M71.1 71.1v25.4M83.8 68.6h2.6M83.8 66h2.6M86.4 63.5h-2.6v7.6M91.4 78.7v22.9M96.5 71.1h124.5M96.5 66h2.6v5.1M96.5 68.6h2.6M100.3 71.1v7.6"/>
<path d="M106.7 71.1v7.6M127 71.1v25.4M148.6 71.1v25.4M223.5 73.7v1.2h2.6v-1.2M228.6 71.1h34.3M250.2 71.1v8.9M259.1 71.1v2.6h3.8M271.8 71.1h54.6M280.7 71.1v12.7M288.3 71.1v25.4M306.1 71.1v25.4M100.3 86.4v5"/>
<path d="M106.7 86.4v5h-15.3M148.6 85.1h49.5M189.2 95.3v10.1M198.1 95.3h-20.3v15.2M198.1 90.2h-38.1v11.4M223.5 95.3h7.6M223.5 90.2h22.9v11.4h34.3M223.5 85.1h19.1M227.3 95.3v15.2M250.2 90.2v21.6l-2.6 2.5h-5v-19h-3.8M252.7 90.2v5.1M255.3 90.2v5.1h-5.1"/>
<path d="M280.7 91.4v21.6M58.4 102.9v27.9M71.1 104.1v26.7M91.4 109.2v21.6M127 104.1v26.7M148.6 104.1v26.7M160 109.2v21.6M177.8 118.1v12.7M189.2 113v2.6M208.3 100.3v30.5M213.4 100.3v26.7h33l3.8 3.8v-11.4M227.3 118.1v12.7"/>
<path d="M288.3 104.1v26.7M306.1 104.1v26.7h-259.1M62.2 130.8v3.8M189.2 123.2v7.6M280.7 120.7v10.1"/>
</g>
<path d="M102.2 74.9v.6l.6 .1-.1-.2v-.4l.2-.2 .4 .1 .1 .2-.1 .5M102.2 76.2a.75 .75 0 0 1 1.2 .3 .72 .72 0 0 1-1.2-.1zM102.7 77.5l-.2-.2-.3 .2v.4l.2 .1 .3-.3M102.7 77.5l.3-.2h.3l.1 .2v.4l-.2 .1h-.2l-.3-.3M102.7 77.5v.2" fill="none" stroke="#939391" stroke-width=".2"/>
<path d="M100.3 78.7v1.3M100.3 85.1v1.3" fill="none" stroke="#9c9b98" stroke-width=".2"/>
<path d="M99.3 78.7l2 7.7M101.3 78.7l-2 7.7" fill="none" stroke="#e65255" stroke-width=".46"/>
<g fill="#009600" stroke="#009600" stroke-width=".2">
<circle cx="148.6" cy="71.1" r=".46"/>
<circle cx="142.2" cy="71.1" r=".46"/>
<circle cx="148.6" cy="85.1" r=".46"/>
<circle cx="100.3" cy="91.4" r=".46"/>
<circle cx="91.4" cy="91.4" r=".46"/>
<circle cx="148.6" cy="130.8" r=".46"/>
<circle cx="160" cy="130.8" r=".46"/>
<circle cx="127" cy="130.8" r=".46"/>
<circle cx="127" cy="71.1" r=".46"/>
<circle cx="106.7" cy="71.1" r=".46"/>
<circle cx="189.2" cy="95.3" r=".46"/>
<circle cx="177.8" cy="130.8" r=".46"/>
<circle cx="208.3" cy="130.8" r=".46"/>
<circle cx="227.3" cy="130.8" r=".46"/>
<circle cx="250.2" cy="111.8" r=".46"/>
<circle cx="189.2" cy="130.8" r=".46"/>
<circle cx="227.3" cy="95.3" r=".46"/>
<circle cx="226.1" cy="74.9" r=".46"/>
<circle cx="99.1" cy="71.1" r=".46"/>
<circle cx="99.1" cy="68.6" r=".46"/>
<circle cx="83.8" cy="66" r=".46"/>
<circle cx="100.3" cy="71.1" r=".46"/>
<circle cx="83.8" cy="71.1" r=".46"/>
<circle cx="83.8" cy="68.6" r=".46"/>
<circle cx="288.3" cy="130.8" r=".46"/>
<circle cx="280.7" cy="101.6" r=".46"/>
<circle cx="250.2" cy="95.3" r=".46"/>
<circle cx="252.7" cy="95.3" r=".46"/>
<circle cx="280.7" cy="130.8" r=".46"/>
<circle cx="250.2" cy="130.8" r=".46"/>
<circle cx="250.2" cy="71.1" r=".46"/>
<circle cx="71.1" cy="130.8" r=".46"/>
<circle cx="62.2" cy="130.8" r=".46"/>
<circle cx="91.4" cy="130.8" r=".46"/>
<circle cx="71.1" cy="71.1" r=".46"/>
<circle cx="58.4" cy="71.1" r=".46"/>
<circle cx="58.4" cy="130.8" r=".46"/>
<circle cx="288.3" cy="71.1" r=".46"/>
<circle cx="259.1" cy="71.1" r=".46"/>
<circle cx="280.7" cy="71.1" r=".46"/>
<circle cx="306.1" cy="71.1" r=".46"/>
</g>
<g font-size="3.5" fill="#840000">
<text x="312.8" y="245.1">971</text>
<text x="323" y="245.1">Spartan</text>
<text x="340.6" y="245.1">Robotics</text>
</g>
<g font-size="2.8">
<text x="62.7" y="149.4">MIN NOM MAX UNITS</text>
<text x="48.7" y="156.1">Vbat</text>
<text x="64.1" y="156.1">5</text>
<text x="76.7" y="156.1">18</text>
<text x="86.5" y="156.1">V</text>
<text x="48.7" y="162.8">Input</text>
<text x="48.7" y="166.2">Current</text>
<text x="62.7" y="162.8">12</text>
<text x="78.1" y="162.8">3</text>
<text x="86.5" y="162.8">A</text>
<text x="48.7" y="172.9">Vout</text>
<text x="69.7" y="172.9">18</text>
<text x="86.5" y="172.9">V</text>
<text x="48.7" y="179.6">Output</text>
<text x="71.1" y="179.6">3</text>
<text x="86.5" y="179.6">A</text>
<text x="48.7" y="183">Current</text>
<text x="48.7" y="189.7">Eff</text>
<text x="54.3" y="189.7">@10V</text>
<text x="69.7" y="189.7">95.5</text>
<text x="89.3" y="189.7">%</text>
<text x="48.7" y="196.4">Eff</text>
<text x="54.3" y="196.4">@5V</text>
<text x="69.7" y="196.4">92</text>
<text x="86.5" y="196.4">%</text>
</g>
<g font-size="2.8" fill="#840000">
<text x="312.8" y="260.3">Title:</text>
<text x="322.5" y="260.3">NX</text>
<text x="328.8" y="260.3">J401</text>
<text x="338.3" y="260.3">Adapter</text>
</g>
<text font-size="2.7" fill="#840084" x="47.1" y="203.1">Analysis/WBDesign84-LM3478-18V-3A-boost.pdf</text>
<g font-size="2.1" fill="#840000">
<text x="312.8" y="256.1">File:</text>
<text x="312.8" y="253.4">Sheet:</text>
<text x="318.9" y="256.1">PowerSupply.kicad_sch</text>
<text x="321" y="253.4">/Power</text>
<text x="330.5" y="253.4">Supply/</text>
<text x="312.8" y="263.5">Size:</text>
<text x="319.5" y="263.5">B</text>
<text x="334.8" y="263.5">Date:</text>
<text x="341.8" y="263.5">2024-08-10</text>
<text x="397.8" y="263.7">Rev:</text>
<text x="404.2" y="263.7">3</text>
<text x="312.8" y="266.3">KiCad</text>
<text x="320.5" y="266.3">E.D.A.</text>
<text x="328.1" y="266.3">8.0.4</text>
<text x="397.8" y="266.3">Page:</text>
<text x="405.3" y="266.3">2/5</text>
</g>
<g font-size="1.8" fill="#840000">
<text x="35" y="11.9">1</text>
<text x="85" y="11.9">2</text>
<text x="135" y="11.9">3</text>
<text x="185" y="11.9">4</text>
<text x="235" y="11.9">5</text>
<text x="285" y="11.9">6</text>
<text x="335" y="11.9">7</text>
<text x="385" y="11.9">8</text>
<text x="10.3" y="35.9">A</text>
<text x="420.1" y="35.9">A</text>
<text x="10.3" y="85.9">B</text>
<text x="420.1" y="85.9">B</text>
<text x="10.3" y="135.9">C</text>
<text x="420.1" y="135.9">C</text>
<text x="10.3" y="185.9">D</text>
<text x="420.1" y="185.9">D</text>
<text x="10.3" y="235.9">E</text>
<text x="420.1" y="235.9">E</text>
<text x="35" y="269.3">1</text>
<text x="85" y="269.3">2</text>
<text x="135" y="269.3">3</text>
<text x="185" y="269.3">4</text>
<text x="235" y="269.3">5</text>
<text x="285" y="269.3">6</text>
<text x="335" y="269.3">7</text>
<text x="385" y="269.3">8</text>
</g>
<g font-size="1.8" fill="#006464">
<text x="81.8" y="61.8">SI4483ADY-T1-GE3</text>
<text x="223.6" y="65.6">L1</text>
<text x="265.7" y="65.6">D1</text>
<text x="90.1" y="68.2">Q2</text>
<text x="216.5" y="68.2">4.7</text>
<text x="220.7" y="68.2">uH-8m-20%</text>
<text x="257.8" y="68.2">STPS20M100SG-TR</text>
<text x="109.2" y="83.4">15V</text>
<text x="205.8" y="80.9">LM3478MA</text>
<text x="209.4" y="78.3">U1</text>
<text x="224" y="79.6">GND</text>
<text x="106.7" y="86">D2</text>
<text x="201.2" y="86">V_{IN}</text>
<text x="217.7" y="86">DR</text>
<text x="252.7" y="84.7">Q1</text>
<text x="252.7" y="87.2">CSD16322Q5</text>
<text x="282" y="88.5">R2</text>
<text x="201.2" y="91">FA/SD</text>
<text x="217.9" y="91">FB</text>
<text x="227.1" y="93.6">100R-1%-0805</text>
<text x="279" y="95.7" transform="rotate(-90 279 95.7)">14.0k-1%-0805</text>
<text x="61" y="98.7">D3</text>
<text x="61" y="101.2">15V</text>
<text x="67.2" y="98.7">C8</text>
<text x="130.8" y="99.3">C5</text>
<text x="130.8" y="101.8">330uF</text>
<text x="137.9" y="101.8">35V</text>
<text x="149.9" y="98.7">C3</text>
<text x="201.2" y="96.1">COMP</text>
<text x="209.1" y="97.3" transform="rotate(-90 209.1 97.3)">AGND</text>
<text x="214.2" y="97.3" transform="rotate(-90 214.2 97.3)">PGND</text>
<text x="216.7" y="96.1">I_{SEN}</text>
<text x="234.9" y="98.7">R3</text>
<text x="292.1" y="99.3">C2</text>
<text x="292.1" y="101.8">82uF</text>
<text x="297.9" y="101.8">35V</text>
<text x="309.9" y="99.3">C1</text>
<text x="309.9" y="101.8">82uF</text>
<text x="315.7" y="101.8">35V</text>
<text x="95.3" y="106.3">R7</text>
<text x="161.3" y="106.3">R4</text>
<text x="190.5" y="107.5">C6</text>
<text x="75.8" y="111.2" transform="rotate(-90 75.8 111.2)">22uF-20%-25V-0805</text>
<text x="94.8" y="113.5" transform="rotate(-90 94.8 113.5)">1.05k-1%-0805</text>
<text x="145.6" y="112.1" transform="rotate(-90 145.6 112.1)">0.22uF-10%-50V-0805</text>
<text x="158.3" y="113.5" transform="rotate(-90 158.3 113.5)">59.0k-1%-0805</text>
<text x="179.1" y="112.6">C7</text>
<text x="223.4" y="112.6">C4</text>
<text x="254" y="116.4">R1</text>
<text x="284.5" y="117.7">R5</text>
<text x="186.3" y="121" transform="rotate(-90 186.3 121)">0.22uF-10%-50V-0805</text>
<text x="193" y="120.2">R6</text>
<text x="232" y="124.6" transform="rotate(-90 232 124.6)">10pF-5%-50V-0805</text>
<text x="253.6" y="123.4" transform="rotate(-90 253.6 123.4)">4.0m-1%-2512</text>
<text x="284.1" y="124.9" transform="rotate(-90 284.1 124.9)">1.05k-1%-0805</text>
<text x="174.9" y="126.1" transform="rotate(-90 174.9 126.1)">0.01uF-10%-50V-0805</text>
<text x="192.6" y="127.4" transform="rotate(-90 192.6 127.4)">1.05k-1%-0805</text>
<text x="60.2" y="139.3">GND</text>
</g>
<g font-size="1.8" fill="#a90000">
<text x="86.9" y="65.8">7</text>
<text x="86.9" y="63.2">8</text>
<text x="94.5" y="65.8">3</text>
<text x="86.9" y="70.9">5</text>
<text x="86.9" y="68.3">6</text>
<text x="94.5" y="70.9">1</text>
<text x="94.5" y="68.3">2</text>
<text x="263.5" y="70.9">3</text>
<text x="269.8" y="70.9">2</text>
<text x="263.5" y="73.4">1</text>
<text x="91.2" y="78.2" transform="rotate(-90 91.2 78.2)">4</text>
<text x="249.9" y="82" transform="rotate(-90 249.9 82)">5</text>
<text x="198.7" y="89.9">7</text>
<text x="198.7" y="84.8">8</text>
<text x="221.5" y="89.9">3</text>
<text x="221.5" y="84.8">6</text>
<text x="243.1" y="84.8">4</text>
<text x="249.9" y="89.6" transform="rotate(-90 249.9 89.6)">1</text>
<text x="252.5" y="89.6" transform="rotate(-90 252.5 89.6)">2</text>
<text x="255" y="89.6" transform="rotate(-90 255 89.6)">3</text>
<text x="198.7" y="95">2</text>
<text x="221.5" y="95">1</text>
<text x="208" y="99.8" transform="rotate(-90 208 99.8)">4</text>
<text x="213.1" y="99.8" transform="rotate(-90 213.1 99.8)">5</text>
</g>
<g font-size="1.8" fill="#725600">
<text x="327.9" y="60.6">V_{IN}</text>
<text x="44.1" y="72">V_{BAT}</text>
<text x="327.9" y="72">+18V</text>
</g>
<g font-size="1.8" fill="#0f0f0f">
<text x="50.8" y="70.8">V_{BAT}</text>
<text x="152.4" y="70.8">V_IN</text>
<text x="242.6" y="70.8">SW</text>
<text x="249.8" y="107.9" transform="rotate(-90 249.8 107.9)">Q_S</text>
<text x="47" y="130.5">GND</text>
</g>
<g font-size="1.8" fill="#939391">
<text x="99.2" y="84.8" transform="rotate(-90 99.2 84.8)">R8</text>
<text x="103.7" y="90.6" transform="rotate(-90 103.7 90.6)">20.0k-1%-0805</text>
</g>
<text font-size="1.8" fill="#840084" x="55.5" y="107.1" transform="rotate(-90 55.5 107.1)">SZ1SMB15CAT3G</text>
</svg>
